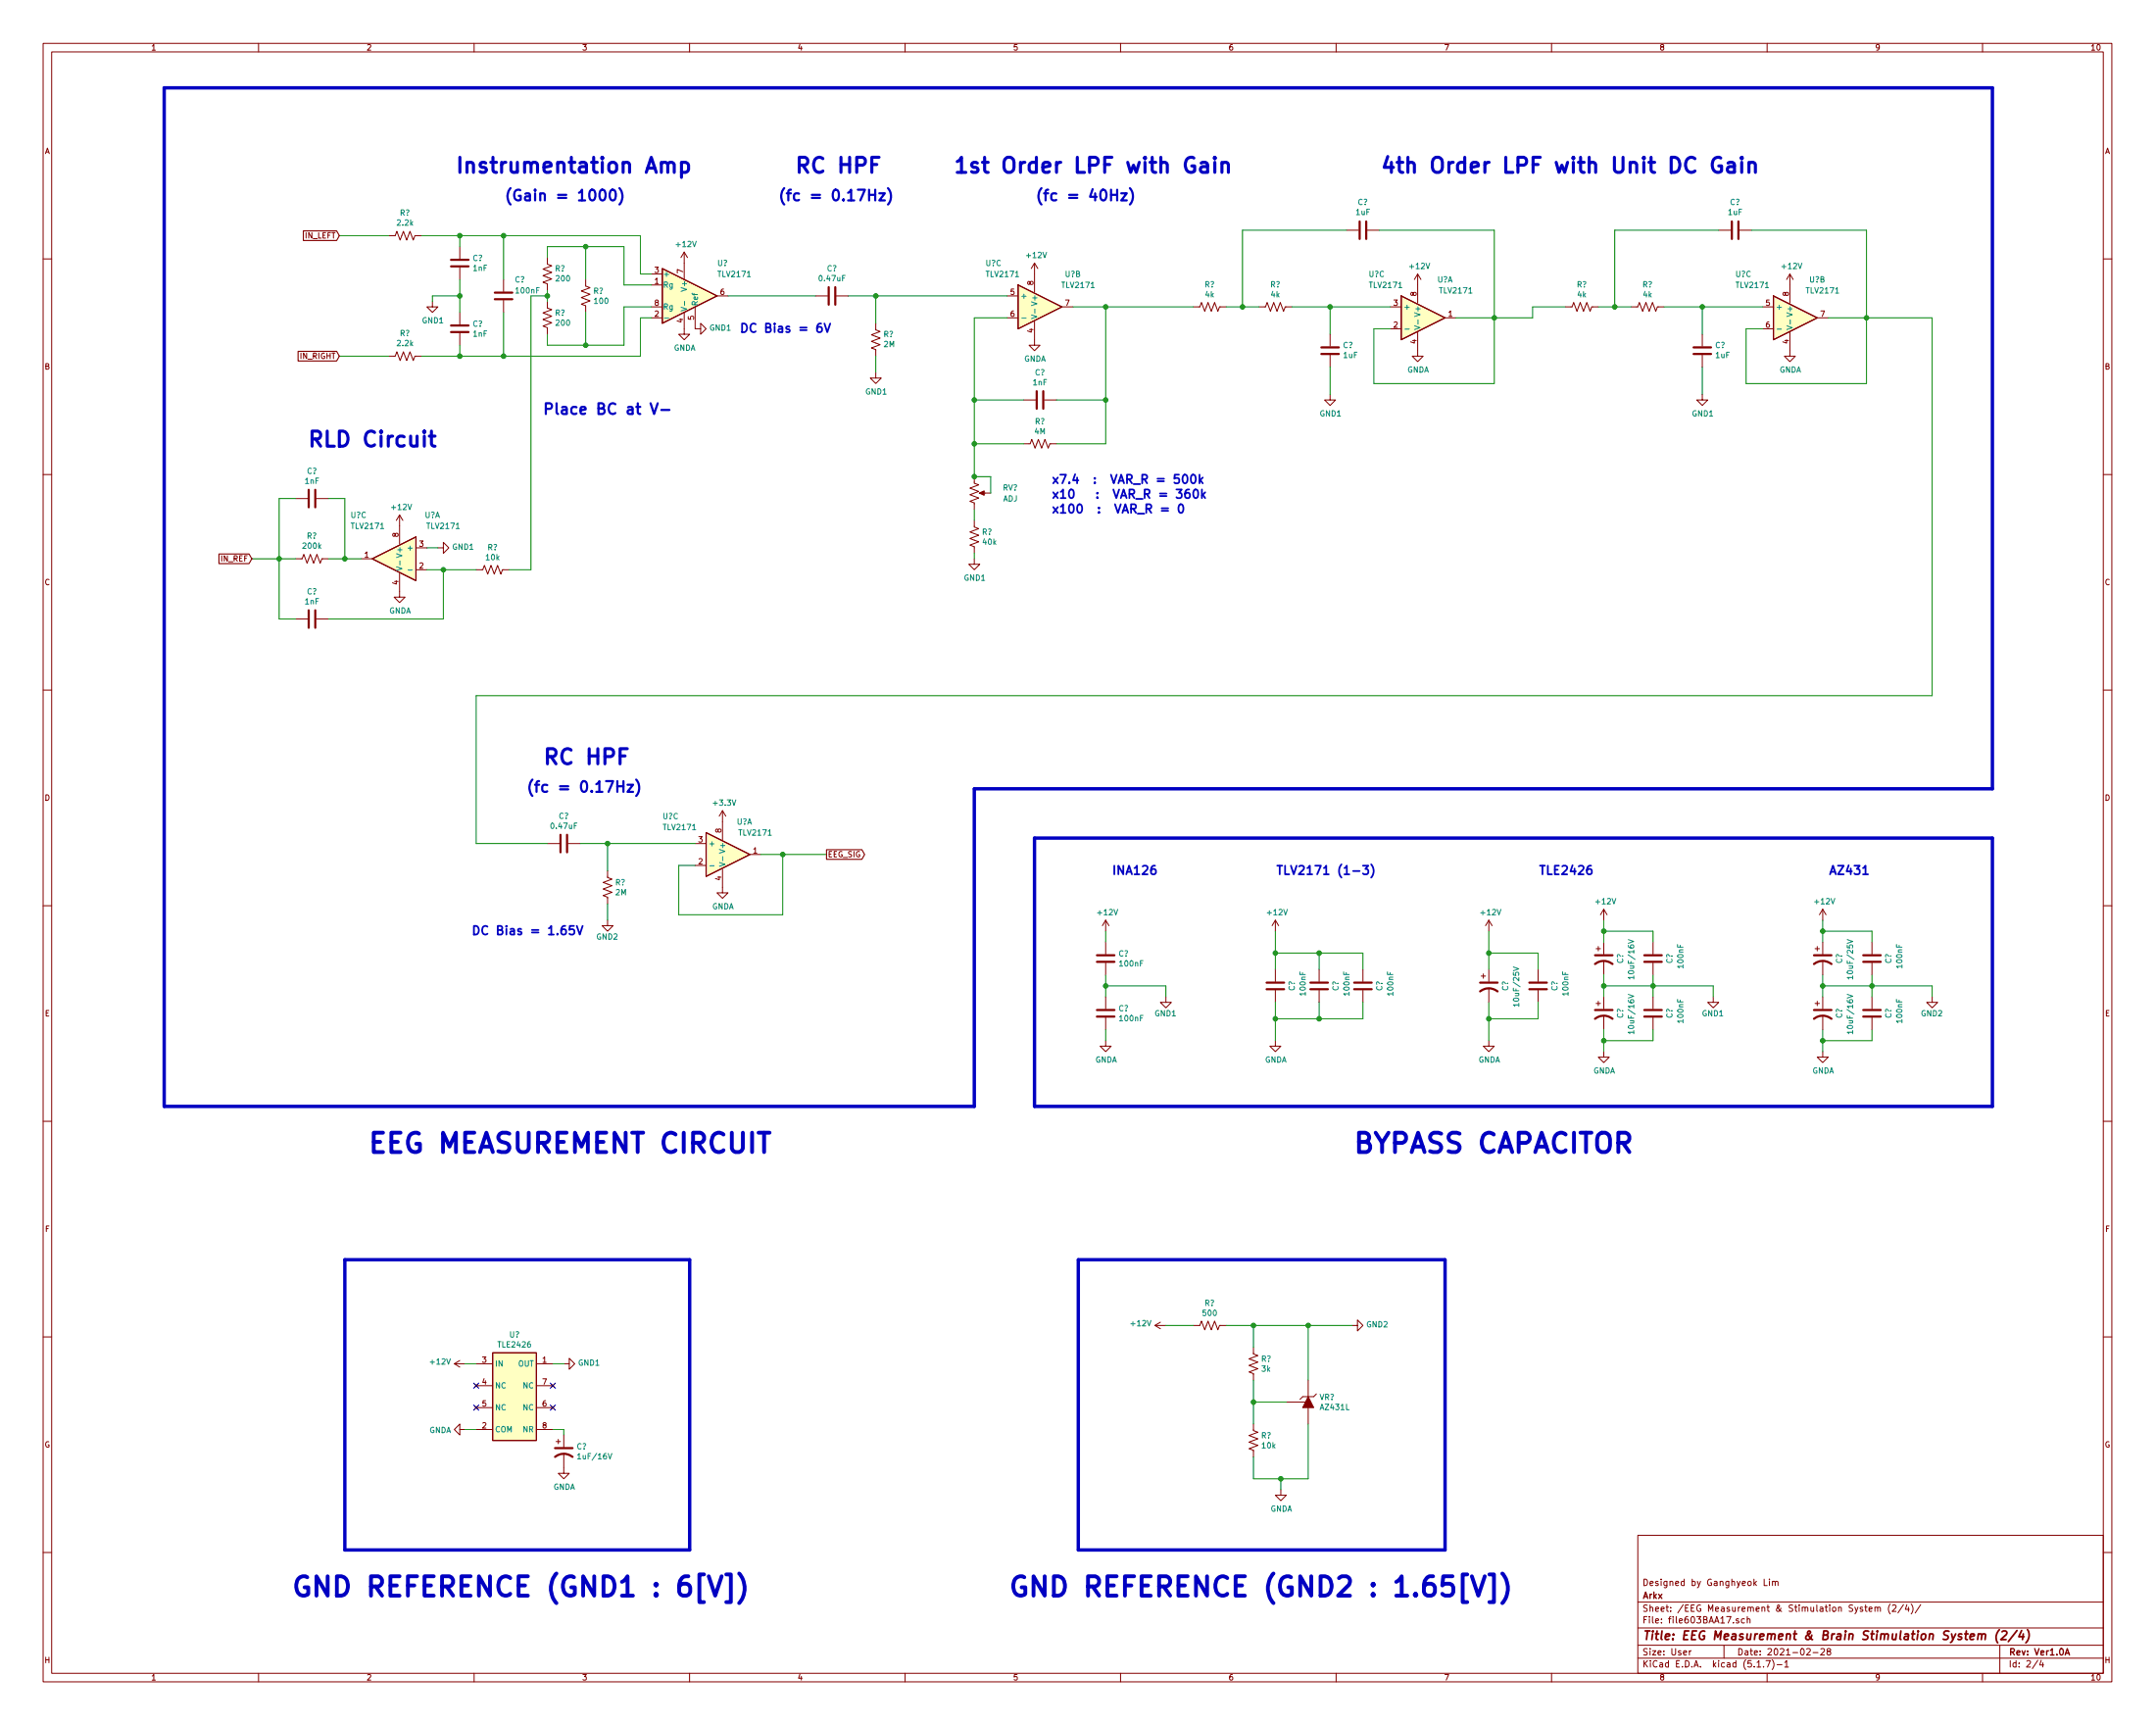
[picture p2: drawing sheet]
<svg xmlns="http://www.w3.org/2000/svg" width="500mm" height="400mm" viewBox="0 0 500 400" stroke-linecap="round" stroke-linejoin="round" font-family="sans-serif">
<g fill="none" stroke="#840000" stroke-width=".23">
<path d="M10 10.1h480v379.9h-480zM12 12h476v376.1h-476zM60 10.1v1.9M110 10.1v1.9M160 10.1v1.9M210 10.1v1.9M260 10.1v1.9M310 10.1v1.9M360 10.1v1.9M410 10.1v1.9M460 10.1v1.9M90.2 54.7h1.5l.4-1.1 .7 2.1 .8-2.1 .8 2.1 .7-2.1 .8 2.1 .4-1h1.5"/>
<path d="M106.7 57.2v2.8M127 59.7v1.6l1 .3-2 .8 2 .8-2 .7 2 .8-2 .8 1 .3v1.6M158.7 58.5l-.7 1.2M158.7 58.5v6.3M158.7 58.5l.8 1.2M312.4 53.4h2.8M317.2 53.4h2.8M398.8 53.4h2.8M403.6 53.4h2.8M10 60h2M100.3 69.9v1.3h1.3l-1.3 1.2-1.2-1.2h1.2M106.7 62v2.8"/>
<path d="M106.7 72.4v2.8M106.7 77.3v2.8M116.8 64.8v2.8M116.8 69.6v2.8M127 69.9v1.5l1 .4-2 .8 2 .7-2 .8 2 .8-2 .7 1 .4v1.5M135.9 64.8v1.5l1 .4-2 .8 2 .7-2 .8 2 .8-2 .7 1 .4v1.5M151.1 71.2h2.6M151.1 66.1h2.6M151.1 73.7h2.6M151.1 63.6h2.6M158.7 72.4v5.1h1.3l-1.3 1.3-1.2-1.3h1.2M161.3 71.2v5.1h1.3v-1.3l1.2 1.3-1.2 1.2v-1.2"/>
<path d="M166.4 68.6h2.5M189.2 68.6h2.8M194.1 68.6h2.7M203.2 75v1.5l1 .4-2 .7 2 .8-2 .8 2 .7-2 .8 1 .4v1.5M233.7 73.7h2.5M233.7 68.6h2.5M240 74.6v5.5h1.3l-1.3 1.2-1.2-1.2h1.2M240 61l-.7 1.3M240 61v6.7M240 61l.8 1.3M246.4 71.2h2.5M276.9 71.2h1.5l.4-1 .7 2 .8-2 .8 2 .7-2 .8 2 .4-1h1.5"/>
<path d="M292.1 71.2h1.5l.4-1 .8 2 .7-2 .8 2 .8-2 .7 2 .4-1h1.5M308.6 77.5v2.8M322.6 71.2h2.5M322.6 76.3h2.5M328.9 77.1v5.5h1.3l-1.3 1.3-1.2-1.3h1.2M328.9 63.6l-.7 1.2M328.9 63.6v6.7M328.9 63.6l.8 1.2M335.3 73.7h2.5M363.2 71.2h1.5l.4-1 .8 2 .7-2 .8 2 .8-2 .7 2 .4-1h1.5M378.5 71.2h1.5l.4-1 .7 2 .8-2 .8 2 .7-2 .8 2 .4-1h1.5M395 77.5v2.8"/>
<path d="M408.9 71.2h2.6M408.9 76.3h2.6M415.3 77.1v5.5h1.3l-1.3 1.3-1.3-1.3h1.3M415.3 63.6l-.8 1.2M415.3 63.6v6.7M415.3 63.6l.8 1.2M421.6 73.7h2.6M488 60h2M90.2 82.6h1.5l.4-1 .7 2 .8-2 .8 2 .7-2 .8 2 .4-1h1.5M203.2 86.4v1.3h1.3l-1.3 1.3-1.3-1.3h1.3M237.5 92.8h2.8M242.3 92.8h2.8"/>
<path d="M308.6 91.5v1.3h1.3l-1.3 1.2-1.3-1.2h1.3M308.6 82.3v2.8M395 91.5v1.3h1.2l-1.2 1.2-1.3-1.2h1.3M395 82.3v2.8M10 110.1h2M68.6 115.6h2.8M73.4 115.6h2.8M92.7 119.4l-.8 1.3M92.7 119.4v6.8M92.7 119.4l.8 1.3M226.1 110.5v1.6l1 .3-2.1 .8 2.1 .8-2.1 .7 2.1 .8-2.1 .8 1.1 .3v1.6M227.6 114.4h2.3"/>
<path d="M237.5 102.9h1.5l.4-1 .8 2 .7-2 .8 2 .7-2 .8 2 .4-1h1.5M488 110.1h2M68.6 129.6h1.5l.4-1 .7 2 .8-2 .8 2 .7-2 .8 2 .4-1h1.5M83.8 129.6h2.6M92.7 133v5.5h1.3l-1.3 1.3-1.3-1.3h1.3M96.5 132.1h2.6M96.5 127.1h2.6M101.6 127.1h1.3v-1.3l1.2 1.3-1.2 1.2v-1.2M110.5 132.1h1.5l.4-1 .8 2 .7-2 .8 2 .7-2 .8 2 .4-1h1.5M226.1 120.7v1.5l1 .4-2.1 .8 2.1 .7-2.1 .8 2.1 .8-2.1 .7 1.1 .4v1.5M226.1 129.6v1.3h1.2l-1.2 1.2-1.3-1.2h1.3M68.6 143.6h2.8"/>
<path d="M73.4 143.6h2.8M10 160h2M488 160h2M127 195.6h2.8M131.8 195.6h2.8M161.3 195.6h2.5M167.6 188l-.7 1.3M167.6 188v6.7M167.6 188l.8 1.3M174 198.2h2.5M10 210.1h2M141 213.4v1.3h1.2l-1.2 1.3-1.3-1.3h1.3"/>
<path d="M141 202v1.5l1 .4-2 .7 2 .8-2 .8 2 .7-2 .8 1 .4v1.5M161.3 200.7h2.5M167.6 201.6v5.5h1.3l-1.3 1.2-1.2-1.2h1.2M256.5 213.4v2.6M256.5 218.5v2.8M256.5 213.4l-.7 1.3M256.5 213.4l.8 1.3M295.9 213.4v2.6M295.9 213.4l-.8 1.3M295.9 213.4l.8 1.3M345.4 213.4l-.7 1.3M345.4 213.4v2.6"/>
<path d="M345.4 213.4l.8 1.3M370.8 219.5v1M372.1 210.9l-.8 1.2M372.1 210.9v2.5M372.1 218.5v2.8M372.1 210.9l.8 1.2M383.5 218.5v2.8M421.6 219.5v1M422.9 210.9v2.5M422.9 218.5v2.8M422.9 210.9l-.8 1.2M422.9 210.9l.8 1.2"/>
<path d="M434.3 218.5v2.8M488 210.1h2M256.5 223.3v2.8M256.5 231.2v2.8M256.5 236v2.8M270.5 231.2v1.3h1.3l-1.3 1.2-1.3-1.2h1.3M295.9 224.8v2.8M295.9 229.7v2.8M306.1 224.8v2.8M306.1 229.7v2.8M316.2 224.8v2.8M316.2 229.7v2.8"/>
<path d="M343.7 226.4h1M344.2 225.9v1M345.4 224.8v2.8M345.4 229.2v3.3M356.9 224.8v2.8M356.9 229.7v2.8M370.3 232.7h1M370.3 220h1M370.8 232.2v1M372.1 222.8v3.3M372.1 231.2v2.8M372.1 235.5v3.3"/>
<path d="M383.5 223.3v2.8M383.5 231.2v2.8M383.5 236v2.8M397.5 231.2v1.3h1.3l-1.3 1.2-1.3-1.2h1.3M421.1 232.7h1M421.1 220h1M421.6 232.2v1M422.9 222.8v3.3M422.9 231.2v2.8M422.9 235.5v3.3M434.3 223.3v2.8M434.3 231.2v2.8"/>
<path d="M434.3 236v2.8M448.3 231.2v1.3h1.3l-1.3 1.2-1.3-1.2h1.3M256.5 241.4v1.2h1.3l-1.3 1.3-1.2-1.3h1.2M295.9 241.4v1.2h1.3l-1.3 1.3-1.3-1.3h1.3M345.4 241.4v1.2h1.3l-1.3 1.3-1.2-1.3h1.2M372.1 243.9v1.3h1.3l-1.3 1.2-1.3-1.2h1.3M422.9 243.9v1.3h1.3l-1.3 1.2-1.3-1.2h1.3M10 260h2M488 260h2M10 310.1h2M105.4 316.3l1.3 .7M105.4 316.3h2.5"/>
<path d="M106.7 315.5l-1.3 .8M110.5 316.3h3.8M124.5 316.3h3.8M130.8 316.3h1.3v-1.3l1.2 1.3-1.2 1.3v-1.3M268 307.4l1.2 .8M268 307.4h2.5M269.2 306.6l-1.2 .8M276.9 307.4h1.5l.4-1 .7 2 .8-2 .8 2 .7-2 .8 2 .4-1h1.5M290.8 312.5v1.5l1 .4-2 .7 2 .8-2 .8 2 .7-2 .8 1 .4v1.5M313.7 307.4h1.3v-1.3l1.2 1.3-1.2 1.3v-1.3M488 310.1h2M106.7 331.5v-1.2l-1.3 1.2 1.3 1.3v-1.3h1.2"/>
<path d="M110.1 321l.8 .7M110.1 326.1l.8 .7M110.5 331.5h3.8M110.5 321.4h3.8M110.5 326.4h3.8M110.9 321l-.8 .7M110.9 326.1l-.8 .7M124.5 331.5h3.8M124.5 321.4h3.8M124.5 326.4h3.8M127.9 326.1l.8 .7M127.9 321l.8 .7"/>
<path d="M128.7 326.1l-.8 .7M128.7 321l-.8 .7M129 334.3h1M129.5 333.8v1M130.8 337.1v4.6h1.3l-1.3 1.3-1.3-1.3h1.3M130.8 332.8v2.8M290.8 330.3v1.5l1 .4-2 .7 2 .8-2 .7 2 .8-2 .8 1 .3v1.6M298.4 325.2h4.5M303.5 320.1v3.8M303.5 326.4v3.9M305.4 323.3l-.6 .6h-2.5l-.7 .6M297.2 345.5v1.3h1.2l-1.2 1.2-1.3-1.2h1.3"/>
<path d="M380 356.1h108v32h-108zM10 360h2M380 377.5h108M380 371.6h108M403.4 375.5l-.4-.1-.2 .2 .1 .2 .5 .2v.3h-.6M404.7 375.5l-.4-.1-.3 .3 .1 .6h.6M405.4 375.5h.6v.9M405.4 374.9v1.5M409.3 366.2v1.5h.7M410.5 366.2v.2M410.5 366.7v1M411.3 366.9l.5-.1 .1 .9"/>
<path d="M411.3 366.7v1M411.9 366.9l.2-.2 .4 .1v.9M432.7 372.7h.5M432.9 372.2v1.3l.3 .2M433.7 373.2l.7-.1-.1-.3-.4-.1-.2 .2v.7h.6M435 372.8h.6l.1 .9M435 372.7v1M435.7 372.9l.2-.2 .3 .1 .1 .9M438.6 372a1.71 1.71 0 0 0 0 2.3M439.1 372.4l.5-.2 .3 .4-.9 1.1h.9M441.7 372.1l-1.3 2M442.4 372.1l-.3 1.1h.9"/>
<path d="M442.8 372.7v1M443.4 372a1.71 1.71 0 0 1 0 2.3M445.6 372.1l-1.2 2M488 360h2M60 388.1v1.9M110 388.1v1.9M160 388.1v1.9M210 388.1v1.9M260 388.1v1.9M310 388.1v1.9M360 388.1v1.9M380 384.6h108"/>
<path d="M380 381.6h108M392 382.8v1M392.4 382.8l-.4 .3M400 381.6v3M407.7 386.6h.8M409.2 386.5v.1M409.8 385.1h.9l-.6 1.5M410 388.1v1.9M411.2 384.9a1.71 1.71 0 0 1 0 2.3M412.3 386.1h1.2M414.1 385.5l.4-.4v1.5M414.1 386.6h.9"/>
<path d="M419.2 382.5l.6-.2 .2 .5-.9 1h.9M420.7 383.3h1.1M422.5 382.5l.5-.2 .3 .5-.9 1h.9M424.2 383l-.3-.3 .1-.2 .2-.2 .4 .1 .2 .2-.1 .2-.5 .2-.3 .3v.2l.3 .3h.3l.3-.3-.1-.4-.2-.1M460 388.1v1.9M464 381.6v6.5M472.8 385l-1.2 2M473.6 385l-.3 1.1h.9M474 385.6v1"/>
</g>
<path d="M479.2 383.8l.5-1.5 .5 1.5M479.3 383.4h.7" fill="none" stroke="#840000" stroke-width=".3"/>
<path d="M459 379.1l.3-.2 .5 .1-.1 1.2M459 378.9l-.1 1.3M459.8 379.2a.47 .47 0 0 1 .5-.3 .47 .47 0 0 1 .4 .3l-.1 1M463.9 378a2.37 2.37 0 0 0-.4 3M464.5 378.4l.3-.2h.5l.3 .2v.4l-1.4 1.4h1.3M468 378.1l-2 2.6M469.1 378.1l-.7 1.5h1.2M469.4 378.9l-.1 1.3M470.4 378a2.31 2.31 0 0 1-.4 3" fill="none" stroke="#840000" stroke-width=".41"/>
<g fill="none" stroke="#840000" stroke-width=".51">
<path d="M315.5 51.4v4M317 51.4v4M401.8 51.4v4M403.4 51.4v4M104.6 77h4.1M104.6 75.5h4.1M104.6 61.8h4.1M104.6 60.2h4.1M114.8 69.4h4.1M114.8 67.9h4.1M192.3 66.6v4.1M193.8 66.6v4.1"/>
<path d="M240.5 90.7v4.1M242.1 90.7v4.1M306.6 80.6h4M306.6 82.1h4M392.9 80.6h4.1M392.9 82.1h4.1M71.6 113.6v4.1M73.2 113.6v4.1M71.6 141.5v4.1M73.2 141.5v4.1M130 193.6v4.1M131.6 193.6v4.1"/>
<path d="M254.5 223.1h4.1M254.5 221.5h4.1M254.5 235.8h4.1M254.5 234.2h4.1M293.9 229.4h4M293.9 227.9h4M304 229.4h4.1M304 227.9h4.1M314.2 229.4h4.1M314.2 227.9h4.1M343.4 229.9a3.3 3.3 0 0 1 4.1 0M343.4 227.9h4.1"/>
<path d="M354.8 229.4h4.1M354.8 227.9h4.1M370.1 236.3a3.3 3.3 0 0 1 4 0M370.1 223.6a3.3 3.3 0 0 1 4 0M370.1 221.5h4M370.1 234.2h4M381.5 223.1h4.1M381.5 221.5h4.1M381.5 235.8h4.1M381.5 234.2h4.1M420.9 236.3a3.3 3.3 0 0 1 4 0M420.9 223.6a3.3 3.3 0 0 1 4 0"/>
<path d="M420.9 221.5h4M420.9 234.2h4M432.3 223.1h4.1M432.3 221.5h4.1M432.3 235.8h4.1M432.3 234.2h4.1M128.8 337.9a3.3 3.3 0 0 1 4 0M128.8 335.8h4"/>
</g>
<g fill="#ffffc2" stroke="#ffffc2" stroke-width=".23">
<path d="M86.4 129.6l10.1-5.1v10.2z"/>
<path d="M153.7 62.3l12.7 6.3-12.7 6.4z"/>
<path d="M236.2 66.1l10.2 5.1-10.2 5.1z"/>
<path d="M325.1 68.6l10.2 5.1-10.2 5.1z"/>
<path d="M411.5 68.6l10.1 5.1-10.1 5.1z"/>
<path d="M163.8 193.1l10.2 5.1-10.2 5.1z"/>
<path d="M114.3 313.7h10.2v20.4h-10.2z"/>
</g>
<path d="M70.4 53.5h7.7l.6 1.2-.6 1.1h-7.7zM153.7 62.3l12.7 6.3-12.7 6.4zM236.2 66.1l10.2 5.1-10.2 5.1zM325.1 68.6l10.2 5.1-10.2 5.1zM411.5 68.6l10.1 5.1-10.1 5.1zM69.2 81.5h8.9l.6 1.1-.6 1.1h-8.9zM50.8 128.5h7l.6 1.1-.6 1.1h-7zM86.4 129.6l10.1-5.1v10.2zM163.8 193.1l10.2 5.1-10.2 5.1zM191.8 197.1h8.2l.6 1.1-.6 1.1h-8.2zM114.3 313.7h10.2v20.4h-10.2z" fill="none" stroke="#840000" stroke-width=".25"/>
<g fill="none" stroke="#008484" stroke-width=".23">
<path d="M154.2 73.8h.9M158 71.2l1.3 .5-1.3 .4M158.8 69.9v.9M237.1 73.8h1M239.3 73l1.3 .5-1.3 .4M240.1 71.7v.9M326 76.3h1M328.2 75.6l1.3 .4-1.3 .4M329 74.2v1M412.3 76.3h1M414.6 75.6l1.2 .4-1.2 .4M415.4 74.2v1"/>
<path d="M92 131.4l1.3 .5-1.3 .4M92.8 130.1v.9M94.7 132.2h.9M167.7 198.7v.9M164.7 200.8h1M166.9 200l1.3 .5-1.3 .4M377.8 217.9l1.3 .4-1.3 .5M428.6 217.9l1.3 .4-1.3 .5M351.1 224.3l1.3 .4-1.3 .4M352.4 233h-1.3l.4 .4M352.4 232.7v.7M377.8 230.6l1.3 .4-1.3 .5"/>
<path d="M379.1 239.4h-1.3l.4 .4M379.1 226.7h-1.3l.4 .4M379.1 226.3v.8M379.1 239v.8M428.6 230.6l1.3 .4-1.3 .5M429.9 239.4h-1.3l.4 .4M429.9 226.7h-1.3l.4 .4M429.9 226.3v.8M429.9 239v.8M134 337.4l.4-.3v1.3M134 338.4h.8M141.1 337.1l.4 1.3 .5-1.3"/>
</g>
<g fill="#840000" stroke="#840000" stroke-width=".23">
<path d="M227.2 114.4l1.1-.6v1.1z"/>
<path d="M303.5 323.9l1.3 2.5h-2.5z"/>
</g>
<path d="M38.1 20.4h424.2v162.5h-236.2v73.7h-188zM240 194.4h222.3v62.2h-222.3zM80 292.2h80v67.3h-80zM250.2 292.2h85.1v67.3h-85.1z" fill="none" stroke="#0000c2" stroke-width=".79"/>
<g fill="none" stroke="#008400" stroke-width=".23">
<path d="M78.7 54.7h11.5M97.8 54.7h50.8v8.9h2.5M106.7 54.7v2.5M116.8 54.7v10.1M127 59.7v-2.5h17.8v8.9h6.3M135.9 57.2v7.6M312.4 53.4h-24.1v17.8M320 53.4h26.7v35.6h-27.9v-12.7h3.8M398.8 53.4h-24.2v17.8M406.4 53.4h26.7v35.6h-28v-12.7h3.8M106.7 68.6h-6.4v1.3M106.7 64.8v7.6"/>
<path d="M116.8 72.4v10.2M127 67.4v2.5M127 68.6h-3.8v63.5h-5.1M135.9 72.4v7.7M151.1 71.2h-6.3v8.9h-17.8v-2.6M151.1 73.7h-2.5v8.9h-50.8M168.9 68.6h20.3M196.8 68.6h36.9M203.2 68.6v6.4M233.7 73.7h-7.6v36.8h3.8v3.9M248.9 71.2h28M256.5 71.2v31.7h-11.4"/>
<path d="M284.5 71.2h7.6M299.7 71.2h22.9M308.6 71.2v6.3M363.2 71.2h-7.6v2.5h-17.8M370.8 71.2h7.7M386.1 71.2h22.8M395 71.2v6.3M424.2 73.7h24.1v87.6h-337.8v34.3h16.5M78.7 82.6h11.5M106.7 80.1v2.5M203.2 82.6v3.8M226.1 92.8h11.4"/>
<path d="M245.1 92.8h11.4M308.6 85.1v6.4M395 85.1v6.4M68.6 115.6h-3.8v28h3.8M76.2 115.6h3.8v14M226.1 118.2v2.5M226.1 102.9h11.4M58.4 129.6h10.2M76.2 129.6h7.6M99.1 132.1h11.4M99.1 127.1h2.5M102.9 132.1v11.5h-26.7"/>
<path d="M226.1 128.3v1.3M134.6 195.6h26.7M141 195.6v6.4M176.5 198.2h15.3M181.6 198.2v13.9h-24.1v-11.4h3.8M141 209.6v3.8M256.5 216v2.5M295.9 216v8.8M345.4 216v8.8M372.1 216h11.4v2.5M372.1 213.4v5.1M422.9 216h11.4v2.5"/>
<path d="M422.9 213.4v5.1M256.5 226.1v5.1M256.5 238.8v2.6M256.5 228.7h14v2.5M295.9 232.5v8.9M295.9 221h20.3v3.8M306.1 221v3.8M306.1 232.5v3.8M316.2 232.5v3.8h-20.3M345.4 221h11.5v3.8M345.4 232.5v8.9M356.9 232.5v3.8h-11.5"/>
<path d="M372.1 228.7h25.4v2.5M372.1 226.1v5.1M372.1 238.8v5.1M383.5 238.8v2.6h-11.4M383.5 226.1v5.1M422.9 228.7h25.4v2.5M422.9 226.1v5.1M422.9 238.8v5.1M434.3 226.1v5.1M434.3 238.8v2.6h-11.4M107.9 316.3h2.6M128.3 316.3h2.5"/>
<path d="M270.5 307.4h6.4M284.5 307.4h29.2M290.8 307.4v5.1M303.5 307.4v12.7M107.9 331.5h2.6M128.3 331.5h2.5v1.3M290.8 320.1v10.2M290.8 325.2h7.6M303.5 330.3v12.7h-12.7v-5.1M297.2 343v2.5"/>
</g>
<g fill="none" stroke="#0000c2" stroke-width=".41">
<path d="M190.5 75a.8 .8 0 0 0-.9 .9v.8l.2 .2 .5 .1 .4-.3v-.5l-.4-.4h-.4l-.3 .4M191.3 75l.6 2 .7-2M269.5 117.9h1.5M269.5 118.5h1.5M272.9 113.5h1.3l-.7 .8 .6 .2v.8l-.3 .2h-.6l-.3-.2M273.5 110.1h-.9l-.1 .9 .2-.2 .8 .2v.9l-.3 .2h-.5l-.2-.2M273.6 117.1l.3-.2a1.1 1.1 0 0 1 .4 1.9l-.4 .1-.4-.3-.1-.9zM274.6 110.3l.3-.2a1.08 1.08 0 0 1 .7 .8 1.08 1.08 0 0 1-.4 1.1l-.1 .1a1.08 1.08 0 0 1-.5-1.8zM275.9 113.5a.8 .8 0 0 0-.9 .9v.7l.2 .3 .5 .1 .4-.4v-.4l-.4-.4h-.4l-.3 .4M276.5 110.3l.3-.2a1.09 1.09 0 0 1 .8 .8 1.09 1.09 0 0 1-.4 1.1l-.4 .1-.4-.4-.1-.9zM277.1 113.7l.4-.2a1.29 1.29 0 0 1 0 2 1.08 1.08 0 0 1-.4-1.8zM278.3 110.1v2"/>
<path d="M278.5 111.3l.6 .8M278.9 113.5v2M279.1 110.7l-.8 .8M279.1 114.8l.5 .7M279.6 114.2l-.7 .7M133.2 214.7h-1l-.1 1 .3-.2 .8 .2v.8l-.3 .2h-.5l-.3-.2M133.8 214.7l.7 2 .7-2M268 200.8a.8 .8 0 0 0-.9 .8v.8l.1 .3 .6 .1 .4-.4v-.5l-.4-.4h-.4l-.3 .4M313.9 202h1.6M316.2 200.8h1.3l-.7 .7 .6 .2v.9l-.3 .2h-.6l-.3-.2M318.1 200.5a2.29 2.29 0 0 1 0 3M369.2 200.8a.8 .8 0 0 0-1 .8v.8l.2 .3 .6 .1 .3-.2v-.7l-.1-.3-.6-.1-.4 .4"/>
<path d="M432.3 202.8h1.1"/>
</g>
<g fill="none" stroke="#0000c2" stroke-width=".51">
<path d="M139.3 44.2a.6 .6 0 0 1 .6-.2 .6 .6 0 0 1 .5 .5 1.29 1.29 0 0 1-.7 2 1.57 1.57 0 0 1-.4-2.3zM141.7 44.2a.6 .6 0 0 1 .6-.2 .6 .6 0 0 1 .5 .5 1.29 1.29 0 0 1-.7 2 1.51 1.51 0 0 1-.4-2.3zM143.7 43.6a2.84 2.84 0 0 1 0 3.8M201.7 45.2h1.4M203.1 44v2.5M204 44.8h1.3l-1.3 1.7h1.3M206 43.6a2.84 2.84 0 0 1 0 3.8M257.8 45.2h1.4M259.2 44v2.5M260.1 44.8h1.3l-1.3 1.7h1.3M262.2 43.6a2.84 2.84 0 0 1 0 3.8M151 93.5l.8 2.5 .8-2.5"/>
<path d="M153.4 95.1h1.9M143.2 182.3h1.5M144.7 181.2v2.4M145.6 182h1.3l-1.3 1.6h1.3M147.6 180.8a2.84 2.84 0 0 1 0 3.8"/>
</g>
<g fill="none" stroke="#0000c2" stroke-width=".71">
<path d="M154.9 38.2l.2-.4 .3-.2 .9 .2 .1 .4v1.8M158.1 37.8l.3-.2h.7l.5 .4 .2 .3v1l-.2 .3-.5 .4h-.7l-.3-.2M158.1 37.6v3.5M204 36.5h-1.7v3.5M278.7 37.8l.3-.2h.7l.3 .2 .2 .4v1.8M280.2 38.5l-1.2 .1a.69 .69 0 0 0-.5 .7 .69 .69 0 0 0 .5 .7h.9l.3-.2M281.9 36.5l-.2 .2 .2 .1 .1-.1-.1-.2v.3M281.9 37.6v2.4M283.5 38a.87 .87 0 0 1 1.5 .2v1.8M283.5 37.6v2.4M399.3 36.7a1.33 1.33 0 0 0-1.4 0 1.33 1.33 0 0 0-.6 1.3 1.47 1.47 0 0 0 .4 1.5 1.47 1.47 0 0 0 1.6 .3l.1-.2v-1.1h-.6M400.9 37.8l.4-.2h.7l.3 .2 .1 .4v1.8"/>
<path d="M402.4 38.5l-1.1 .1a.7 .7 0 0 0-.5 .7 .7 .7 0 0 0 .5 .7h.8l.3-.2M404.1 36.5l-.2 .2 .2 .1 .2-.1-.2-.2v.3M404.1 37.6v2.4M405.8 38a.86 .86 0 0 1 1.5 .2v1.8M405.8 37.6v2.4M100.1 100v3l.2 .3 .6 .2M99.6 101.1h1.3M145.5 173.6h-1.6v3.5"/>
</g>
<path d="M176 262.7h2.6M164.4 365.6l1.5 4.5 1.5-4.5M168.5 365.1h1.1v6.5h-1.1M171.5 364.9a5.2 5.2 0 0 1 0 6.9M340.4 365.1h-1v6.5h1M341.5 365.6l1.5 4.5 1.5-4.5M345.6 365.1h1v6.5h-1M348.6 364.9a5.1 5.1 0 0 1 0 6.9" fill="none" stroke="#0000c2" stroke-width=".89"/>
<g fill="#008400" stroke="#008400" stroke-width=".25">
<circle cx="203.2" cy="68.6" r=".51"/>
<circle cx="181.6" cy="198.2" r=".51"/>
<circle cx="422.9" cy="216" r=".51"/>
<circle cx="433.1" cy="73.7" r=".51"/>
<circle cx="345.4" cy="236.3" r=".51"/>
<circle cx="290.8" cy="307.4" r=".51"/>
<circle cx="345.4" cy="221" r=".51"/>
<circle cx="135.9" cy="57.2" r=".51"/>
<circle cx="256.5" cy="71.2" r=".51"/>
<circle cx="422.9" cy="241.4" r=".51"/>
<circle cx="135.9" cy="80.1" r=".51"/>
<circle cx="306.1" cy="236.3" r=".51"/>
<circle cx="306.1" cy="221" r=".51"/>
<circle cx="141" cy="195.6" r=".51"/>
<circle cx="256.5" cy="92.8" r=".51"/>
<circle cx="127" cy="68.6" r=".51"/>
<circle cx="290.8" cy="325.2" r=".51"/>
<circle cx="295.9" cy="236.3" r=".51"/>
<circle cx="226.1" cy="102.9" r=".51"/>
<circle cx="295.9" cy="221" r=".51"/>
<circle cx="256.5" cy="228.7" r=".51"/>
<circle cx="226.1" cy="110.5" r=".51"/>
<circle cx="226.1" cy="92.8" r=".51"/>
<circle cx="106.7" cy="54.7" r=".51"/>
<circle cx="383.5" cy="228.7" r=".51"/>
<circle cx="346.7" cy="73.7" r=".51"/>
<circle cx="116.8" cy="82.6" r=".51"/>
<circle cx="106.7" cy="82.6" r=".51"/>
<circle cx="372.1" cy="241.4" r=".51"/>
<circle cx="116.8" cy="54.7" r=".51"/>
<circle cx="372.1" cy="216" r=".51"/>
<circle cx="80" cy="129.6" r=".51"/>
<circle cx="303.5" cy="307.4" r=".51"/>
<circle cx="64.8" cy="129.6" r=".51"/>
<circle cx="102.9" cy="132.1" r=".51"/>
<circle cx="288.3" cy="71.2" r=".51"/>
<circle cx="395" cy="71.2" r=".51"/>
<circle cx="422.9" cy="228.7" r=".51"/>
<circle cx="434.3" cy="228.7" r=".51"/>
<circle cx="106.7" cy="68.6" r=".51"/>
<circle cx="297.2" cy="343" r=".51"/>
<circle cx="308.6" cy="71.2" r=".51"/>
<circle cx="374.6" cy="71.2" r=".51"/>
<circle cx="372.1" cy="228.7" r=".51"/>
</g>
<path d="M109.9 320.8l1.2 1.2M109.9 325.8l1.2 1.3M111.1 320.8l-1.2 1.2M111.1 325.8l-1.2 1.3M127.7 320.8l1.2 1.2M127.7 325.8l1.2 1.3M128.9 320.8l-1.2 1.2M128.9 325.8l-1.2 1.3" fill="none" stroke="#000084" stroke-width=".23"/>
<g font-size="6.3" fill="#0000c2">
<text x="85.1" y="267.4">EEG MEASUREMENT CIRCUIT</text>
<text x="313.7" y="267.4">BYPASS CAPACITOR</text>
<text x="67.3" y="370.3">GND REFERENCE (GND1 : 6[V])</text>
<text x="233.7" y="370.3">GND REFERENCE (GND2 : 1.65[V])</text>
</g>
<g font-size="4.9" fill="#0000c2">
<text x="105.4" y="40.2">Instrumentation Amp</text>
<text x="184.1" y="40.2">RC HPF</text>
<text x="221" y="40.2">1st Order LPF with Gain</text>
<text x="320" y="40.2">4th Order LPF with Unit DC Gain</text>
<text x="71.1" y="103.7">RLD Circuit</text>
<text x="125.7" y="177.3">RC HPF</text>
</g>
<g font-size="3.5" fill="#0000c2">
<text x="116.8" y="46.6">(Gain = 1000)</text>
<text x="180.3" y="46.6">(fc = 0.17Hz)</text>
<text x="240" y="46.6">(fc = 40Hz)</text>
<text x="125.7" y="96.1">Place BC at V-</text>
<text x="121.9" y="183.8">(fc = 0.17Hz)</text>
</g>
<g font-size="2.8" fill="#0000c2">
<text x="171.4" y="77.1">DC Bias = 6V</text>
<text x="243.8" y="112.2">x7.4 : VAR_R = 500k</text>
<text x="243.8" y="115.6">x10</text>
<text x="243.8" y="119">x100 : VAR_R = 0</text>
<text x="250.8" y="115.6">: VAR_R = 360k</text>
<text x="257.8" y="202.9">INA126</text>
<text x="295.9" y="202.9">TLV2171 (1-3)</text>
<text x="356.9" y="202.9">TLE2426</text>
<text x="424.2" y="202.9">AZ431</text>
<text x="109.2" y="216.8">DC Bias = 1.65V</text>
</g>
<text font-size="2.8" fill="#840000" x="381" y="380.3">Title: EEG Measurement &amp; Brain Stimulation System (2/4)</text>
<g font-size="2.1" fill="#840000">
<text x="381" y="370.8">Arkx</text>
<text x="381" y="367.8">Designed by Ganghyeok Lim</text>
<text x="381" y="376.5">File: file603BAA17.sch</text>
<text x="381" y="373.8">Sheet: /EEG Measurement &amp; Stimulation System (2/4)/</text>
<text x="381" y="383.9">Size: User</text>
<text x="403" y="383.9">Date: 2021-02-28</text>
<text x="466" y="383.9">Rev: Ver1.0A</text>
<text x="381" y="386.7">KiCad E.D.A. kicad (5.1.7)-1</text>
<text x="466" y="386.7">Id: 2/4</text>
</g>
<g font-size="1.8" fill="#840000">
<text x="35" y="11.7">1</text>
<text x="85" y="11.7">2</text>
<text x="135" y="11.7">3</text>
<text x="185" y="11.7">4</text>
<text x="235" y="11.7">5</text>
<text x="285" y="11.7">6</text>
<text x="335" y="11.7">7</text>
<text x="385" y="11.7">8</text>
<text x="435" y="11.7">9</text>
<text x="485" y="11.7">10</text>
<text x="10.4" y="35.7">A</text>
<text x="488.4" y="35.7">A</text>
<text x="70.8" y="55.3">IN_LEFT</text>
<text x="151.9" y="65.8">1</text>
<text x="151.9" y="63.3">3</text>
<text x="158.5" y="63.4" transform="rotate(-90 158.5 63.4)">7</text>
<text x="151.9" y="70.9">8</text>
<text x="167.2" y="68.4">6</text>
<text x="234.5" y="68.4">5</text>
<text x="239.8" y="66.1" transform="rotate(-90 239.8 66.1)">8</text>
<text x="247.2" y="70.9">7</text>
<text x="323.4" y="70.9">3</text>
<text x="328.7" y="68.7" transform="rotate(-90 328.7 68.7)">8</text>
<text x="409.7" y="70.9">5</text>
<text x="415" y="68.7" transform="rotate(-90 415 68.7)">8</text>
<text x="151.9" y="73.5">2</text>
<text x="158.5" y="74.8" transform="rotate(-90 158.5 74.8)">4</text>
<text x="161" y="74.2" transform="rotate(-90 161 74.2)">5</text>
<text x="234.5" y="73.5">6</text>
<text x="239.8" y="77.2" transform="rotate(-90 239.8 77.2)">4</text>
<text x="323.4" y="76">2</text>
<text x="336.1" y="73.5">1</text>
<text x="409.7" y="76">6</text>
<text x="422.4" y="73.5">7</text>
<text x="69.7" y="83.2">IN_RIGHT</text>
<text x="328.7" y="79.7" transform="rotate(-90 328.7 79.7)">4</text>
<text x="415" y="79.7" transform="rotate(-90 415 79.7)">4</text>
<text x="10.4" y="85.7">B</text>
<text x="488.4" y="85.7">B</text>
<text x="92.5" y="124.5" transform="rotate(-90 92.5 124.5)">8</text>
<text x="51.3" y="130.2">IN_REF</text>
<text x="84.6" y="129.3">1</text>
<text x="97.3" y="131.9">2</text>
<text x="97.3" y="126.8">3</text>
<text x="10.4" y="135.7">C</text>
<text x="92.5" y="135.6" transform="rotate(-90 92.5 135.6)">4</text>
<text x="488.4" y="135.7">C</text>
<text x="10.4" y="185.7">D</text>
<text x="488.4" y="185.7">D</text>
<text x="162.1" y="195.4">3</text>
<text x="167.4" y="193.1" transform="rotate(-90 167.4 193.1)">8</text>
<text x="174.8" y="197.9">1</text>
<text x="162.1" y="200.5">2</text>
<text x="192" y="198.8">EEG_SIG</text>
<text x="167.4" y="204.2" transform="rotate(-90 167.4 204.2)">4</text>
<text x="10.4" y="235.7">E</text>
<text x="488.4" y="235.7">E</text>
<text x="10.5" y="285.7">F</text>
<text x="488.5" y="285.7">F</text>
<text x="111.9" y="316">3</text>
<text x="125.9" y="316">1</text>
<text x="111.9" y="321.1">4</text>
<text x="125.9" y="321.1">7</text>
<text x="111.9" y="326.2">5</text>
<text x="125.9" y="326.2">6</text>
<text x="10.3" y="335.7">G</text>
<text x="111.9" y="331.3">2</text>
<text x="125.9" y="331.3">8</text>
<text x="488.3" y="335.7">G</text>
<text x="10.4" y="385.7">H</text>
<text x="35" y="389.7">1</text>
<text x="85" y="389.7">2</text>
<text x="135" y="389.7">3</text>
<text x="185" y="389.7">4</text>
<text x="235" y="389.7">5</text>
<text x="285" y="389.7">6</text>
<text x="335" y="389.7">7</text>
<text x="385" y="389.7">8</text>
<text x="435" y="389.7">9</text>
<text x="485" y="389.7">10</text>
<text x="488.4" y="385.7">H</text>
</g>
<g font-size="1.8" fill="#008484">
<text x="315" y="47.5">C?</text>
<text x="401.4" y="47.5">C?</text>
<text x="92.3" y="52.3">2.2k</text>
<text x="92.8" y="50">R?</text>
<text x="314.7" y="49.9">1uF</text>
<text x="401" y="49.9">1uF</text>
<text x="157" y="57.3">+12V</text>
<text x="238.3" y="59.8">+12V</text>
<text x="109.7" y="60.5">C?</text>
<text x="109.8" y="62.8">1nF</text>
<text x="119.5" y="65.5">C?</text>
<text x="128.8" y="62.9">R?</text>
<text x="129.1" y="65.3">200</text>
<text x="153.8" y="64.2">+</text>
<text x="166.5" y="61.7">U?</text>
<text x="166.8" y="64.2">TLV2171</text>
<text x="190.2" y="65.2">0.47uF</text>
<text x="191.9" y="62.9">C?</text>
<text x="228.7" y="61.7">U?C</text>
<text x="229" y="64.2">TLV2171</text>
<text x="247.1" y="64.2">U?B</text>
<text x="317.6" y="64.2">U?C</text>
<text x="327.2" y="62.4">+12V</text>
<text x="333.5" y="65.5">U?A</text>
<text x="402.7" y="64.2">U?C</text>
<text x="413.6" y="62.4">+12V</text>
<text x="419.8" y="65.5">U?B</text>
<text x="119.8" y="68">100nF</text>
<text x="137.7" y="68.1">R?</text>
<text x="138" y="70.5">100</text>
<text x="153.8" y="66.7">Rg</text>
<text x="153.8" y="71.8">Rg</text>
<text x="159.4" y="67.2" transform="rotate(-90 159.4 67.2)">V+</text>
<text x="161.9" y="71" transform="rotate(-90 161.9 71)">Ref</text>
<text x="236.7" y="69.3">+</text>
<text x="240.7" y="70.5" transform="rotate(-90 240.7 70.5)">V+</text>
<text x="246.6" y="66.8">TLV2171</text>
<text x="279.5" y="66.6">R?</text>
<text x="279.7" y="69">4k</text>
<text x="294.7" y="66.6">R?</text>
<text x="294.9" y="69">4k</text>
<text x="317.9" y="66.8">TLV2171</text>
<text x="325.6" y="71.8">+</text>
<text x="334.2" y="68">TLV2171</text>
<text x="365.9" y="66.6">R?</text>
<text x="366.1" y="69">4k</text>
<text x="381.1" y="66.6">R?</text>
<text x="381.3" y="69">4k</text>
<text x="403" y="66.8">TLV2171</text>
<text x="412" y="71.8">+</text>
<text x="419.3" y="68">TLV2171</text>
<text x="92.8" y="78">R?</text>
<text x="98" y="75">GND1</text>
<text x="109.7" y="75.8">C?</text>
<text x="128.8" y="73.2">R?</text>
<text x="129.1" y="75.5">200</text>
<text x="164.7" y="76.7">GND1</text>
<text x="329.6" y="73" transform="rotate(-90 329.6 73)">V+</text>
<text x="415.9" y="73" transform="rotate(-90 415.9 73)">V+</text>
<text x="92.3" y="80.3">2.2k</text>
<text x="109.8" y="78.1">1nF</text>
<text x="156.3" y="81.3">GNDA</text>
<text x="205" y="78.2">R?</text>
<text x="205.1" y="80.5">2M</text>
<text x="237.6" y="83.9">GNDA</text>
<text x="311.6" y="80.7">C?</text>
<text x="311.8" y="83">1uF</text>
<text x="398" y="80.7">C?</text>
<text x="398.1" y="83">1uF</text>
<text x="239.7" y="89.4">1nF</text>
<text x="240.1" y="87">C?</text>
<text x="326.5" y="86.4">GNDA</text>
<text x="412.8" y="86.4">GNDA</text>
<text x="200.9" y="91.5">GND1</text>
<text x="240.1" y="100.7">4M</text>
<text x="240.1" y="98.4">R?</text>
<text x="306.3" y="96.6">GND1</text>
<text x="392.7" y="96.6">GND1</text>
<text x="70.8" y="112.2">1nF</text>
<text x="71.2" y="109.9">C?</text>
<text x="232.7" y="113.8">RV?</text>
<text x="91" y="118.3">+12V</text>
<text x="232.7" y="116.3">ADJ</text>
<text x="71.2" y="124.9">R?</text>
<text x="81.4" y="120.1">U?C</text>
<text x="81.7" y="122.7">TLV2171</text>
<text x="98.5" y="120.1">U?A</text>
<text x="99.2" y="122.7">TLV2171</text>
<text x="227.9" y="124">R?</text>
<text x="70.4" y="127.3">200k</text>
<text x="93.3" y="128.9" transform="rotate(-90 93.3 128.9)">V+</text>
<text x="95" y="127.7">+</text>
<text x="105" y="127.5">GND1</text>
<text x="112.8" y="129.9">10k</text>
<text x="113.1" y="127.6">R?</text>
<text x="228.1" y="126.3">40k</text>
<text x="71.2" y="137.8">C?</text>
<text x="223.7" y="134.7">GND1</text>
<text x="70.8" y="140.2">1nF</text>
<text x="90.2" y="142.3">GNDA</text>
<text x="129.6" y="189.9">C?</text>
<text x="153.8" y="190">U?C</text>
<text x="165.7" y="186.8">+3.3V</text>
<text x="170.9" y="191.2">U?A</text>
<text x="128" y="192.2">0.47uF</text>
<text x="154.1" y="192.5">TLV2171</text>
<text x="164.3" y="196.3">+</text>
<text x="168.3" y="197.5" transform="rotate(-90 168.3 197.5)">V+</text>
<text x="171.6" y="193.8">TLV2171</text>
<text x="142.8" y="205.3">R?</text>
<text x="142.9" y="207.6">2M</text>
<text x="370.4" y="209.7">+12V</text>
<text x="421.2" y="209.7">+12V</text>
<text x="165.2" y="210.9">GNDA</text>
<text x="254.8" y="212.2">+12V</text>
<text x="294.2" y="212.2">+12V</text>
<text x="343.7" y="212.2">+12V</text>
<text x="138.5" y="217.9">GND2</text>
<text x="259.5" y="221.8">C?</text>
<text x="259.9" y="224.1">100nF</text>
<text x="376.6" y="223.5" transform="rotate(-90 376.6 223.5)">C?</text>
<text x="379.1" y="226.4" transform="rotate(-90 379.1 226.4)">10uF/16V</text>
<text x="388" y="223.5" transform="rotate(-90 388 223.5)">C?</text>
<text x="390.6" y="224.4" transform="rotate(-90 390.6 224.4)">100nF</text>
<text x="427.4" y="223.5" transform="rotate(-90 427.4 223.5)">C?</text>
<text x="429.9" y="226.4" transform="rotate(-90 429.9 226.4)">10uF/25V</text>
<text x="438.8" y="223.5" transform="rotate(-90 438.8 223.5)">C?</text>
<text x="441.4" y="224.4" transform="rotate(-90 441.4 224.4)">100nF</text>
<text x="300.4" y="229.8" transform="rotate(-90 300.4 229.8)">C?</text>
<text x="302.9" y="230.7" transform="rotate(-90 302.9 230.7)">100nF</text>
<text x="310.6" y="229.8" transform="rotate(-90 310.6 229.8)">C?</text>
<text x="313.1" y="230.7" transform="rotate(-90 313.1 230.7)">100nF</text>
<text x="320.7" y="229.8" transform="rotate(-90 320.7 229.8)">C?</text>
<text x="323.3" y="230.7" transform="rotate(-90 323.3 230.7)">100nF</text>
<text x="349.9" y="229.8" transform="rotate(-90 349.9 229.8)">C?</text>
<text x="352.5" y="232.8" transform="rotate(-90 352.5 232.8)">10uF/25V</text>
<text x="361.4" y="229.8" transform="rotate(-90 361.4 229.8)">C?</text>
<text x="363.9" y="230.7" transform="rotate(-90 363.9 230.7)">100nF</text>
<text x="259.5" y="234.5">C?</text>
<text x="259.9" y="236.8">100nF</text>
<text x="268" y="235.7">GND1</text>
<text x="376.6" y="236.2" transform="rotate(-90 376.6 236.2)">C?</text>
<text x="379.1" y="239.1" transform="rotate(-90 379.1 239.1)">10uF/16V</text>
<text x="388" y="236.2" transform="rotate(-90 388 236.2)">C?</text>
<text x="390.6" y="237.1" transform="rotate(-90 390.6 237.1)">100nF</text>
<text x="395" y="235.7">GND1</text>
<text x="427.4" y="236.2" transform="rotate(-90 427.4 236.2)">C?</text>
<text x="429.9" y="239.1" transform="rotate(-90 429.9 239.1)">10uF/16V</text>
<text x="438.8" y="236.2" transform="rotate(-90 438.8 236.2)">C?</text>
<text x="441.4" y="237.1" transform="rotate(-90 441.4 237.1)">100nF</text>
<text x="445.8" y="235.7">GND2</text>
<text x="254.1" y="246.4">GNDA</text>
<text x="293.4" y="246.4">GNDA</text>
<text x="343" y="246.4">GNDA</text>
<text x="369.6" y="249">GNDA</text>
<text x="420.4" y="249">GNDA</text>
<text x="279.2" y="305.2">500</text>
<text x="279.5" y="302.9">R?</text>
<text x="118.2" y="310.2">U?</text>
<text x="262.6" y="307.6">+12V</text>
<text x="317.1" y="307.8">GND2</text>
<text x="100" y="316.5">+12V</text>
<text x="114.8" y="316.9">IN</text>
<text x="115.7" y="312.5">TLE2426</text>
<text x="120.2" y="316.9">OUT</text>
<text x="134.2" y="316.7">GND1</text>
<text x="292.6" y="315.8">R?</text>
<text x="114.8" y="322">NC</text>
<text x="121.4" y="322">NC</text>
<text x="292.8" y="318.1">3k</text>
<text x="114.8" y="327.1">NC</text>
<text x="121.4" y="327.1">NC</text>
<text x="306.2" y="324.7">VR?</text>
<text x="306.5" y="327">AZ431L</text>
<text x="99.6" y="332.3">GNDA</text>
<text x="114.8" y="332.2">COM</text>
<text x="121.4" y="332.2">NR</text>
<text x="292.6" y="333.6">R?</text>
<text x="292.9" y="335.9">10k</text>
<text x="133.8" y="336.1">C?</text>
<text x="134.6" y="338.4">1uF/16V</text>
<text x="128.3" y="345.5">GNDA</text>
<text x="294.7" y="350.6">GNDA</text>
</g>
</svg>
